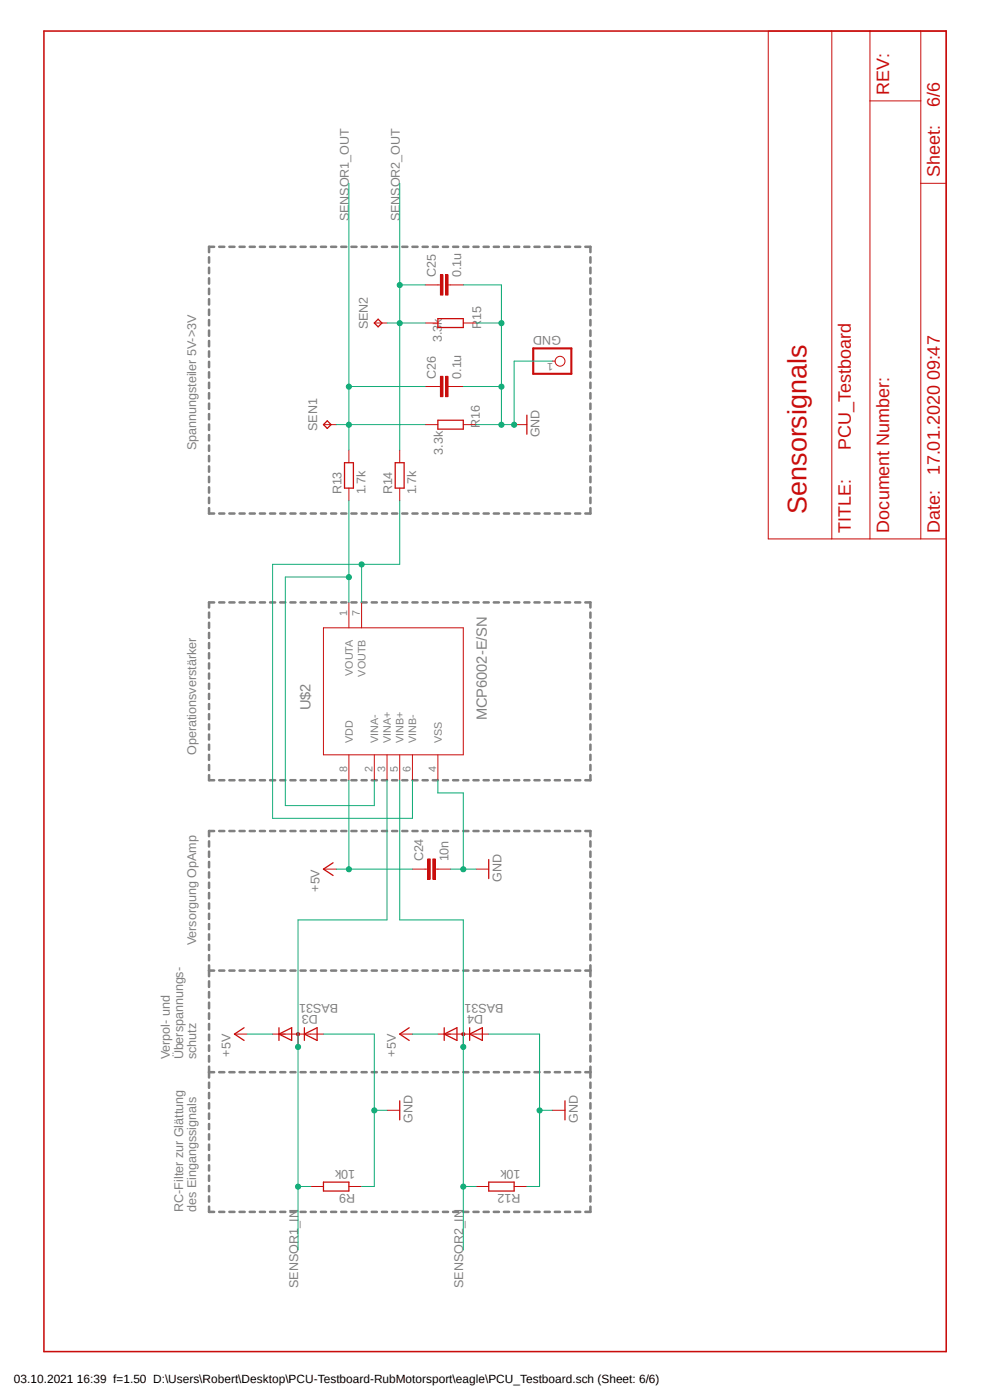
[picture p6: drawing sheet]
<svg xmlns="http://www.w3.org/2000/svg" width="297mm" height="420mm" viewBox="0 0 297 420" stroke-linecap="round" stroke-linejoin="round" font-family="sans-serif">
<path d="M12.7 8.8l271.7 397.5M284.4 8.8l-271.7 397.5" fill="none" stroke="#fff" stroke-width=".3"/>
<g fill="none" stroke="#808080" stroke-width=".76">
<path d="M62.7 77.2v1.6M64.2 74h-1.5v1.6M65.7 74h1.5M68.7 74h1.6M71.8 74h1.5M74.8 74h1.6M77.9 74h1.5M80.9 74h1.6M84 74h1.5M87 74h1.6M90.1 74h1.5M93.1 74h1.6"/>
<path d="M96.2 74h1.5M99.2 74h1.6M102.3 74h1.5M105.3 74h1.5M108.4 74h1.5M111.4 74h1.5M114.5 74h1.5M117.5 74h1.5M120.6 74h1.5M123.6 74h1.5M126.7 74h1.5M129.7 74h1.5"/>
<path d="M132.8 74h1.5M135.8 74h1.5M138.9 74h1.5M141.9 74h1.5M144.9 74h1.6M148 74h1.5M151 74h1.6M154.1 74h1.5M157.1 74h1.6M160.2 74h1.5M163.2 74h1.6M166.3 74h1.5"/>
<path d="M169.3 74h1.6M172.4 74h1.5M175.4 74h1.6v1.6M177 77.2v1.6M62.7 80.3v1.7M62.7 83.5v1.6M62.7 86.6v1.6M62.7 89.7v1.7M62.7 92.9v1.6M62.7 96v1.6M62.7 99.1v1.7M177 80.3v1.7"/>
<path d="M177 83.5v1.6M177 86.6v1.6M177 89.7v1.7M177 92.9v1.6M177 96v1.6M177 99.1v1.7M62.7 102.3v1.6M62.7 105.4v1.6M62.7 108.5v1.7M62.7 111.7v1.6M62.7 114.8v1.6M62.7 117.9v1.6"/>
<path d="M177 102.3v1.6M177 105.4v1.6M177 108.5v1.7M177 111.7v1.6M177 114.8v1.6M177 117.9v1.6M62.7 121.1v1.6M62.7 124.2v1.6M62.7 127.3v1.7M62.7 130.5v1.6M62.7 133.6v1.7M62.7 136.8v1.6"/>
<path d="M62.7 139.9v1.6M177 121.1v1.6M177 124.2v1.6M177 127.3v1.7M177 130.5v1.6M177 133.6v1.7M177 136.8v1.6M177 139.9v1.6M62.7 143v1.7M62.7 146.2v1.6M62.7 149.3v1.6M62.7 152.4v1.7h1.5"/>
<path d="M65.7 154.1h1.5M68.7 154.1h1.6M71.8 154.1h1.5M74.8 154.1h1.6M77.9 154.1h1.5M80.9 154.1h1.6M84 154.1h1.5M87 154.1h1.6M90.1 154.1h1.5M93.1 154.1h1.6M96.2 154.1h1.5M99.2 154.1h1.6"/>
<path d="M102.3 154.1h1.5M105.3 154.1h1.5M108.4 154.1h1.5M111.4 154.1h1.5M114.5 154.1h1.5M117.5 154.1h1.5M120.6 154.1h1.5M123.6 154.1h1.5M126.7 154.1h1.5M129.7 154.1h1.5M132.8 154.1h1.5M135.8 154.1h1.5"/>
<path d="M138.9 154.1h1.5M141.9 154.1h1.5M144.9 154.1h1.6M148 154.1h1.5M151 154.1h1.6M154.1 154.1h1.5M157.1 154.1h1.6M160.2 154.1h1.5M163.2 154.1h1.6M166.3 154.1h1.5M169.3 154.1h1.6M172.4 154.1h1.5"/>
<path d="M177 143v1.7M177 146.2v1.6M177 149.3v1.6M177 152.4v1.7h-1.6M62.7 183.8v1.5M62.7 186.8v1.5M62.7 189.9v1.5M62.7 192.9v1.5M62.7 196v1.5M62.7 199v1.5M64.2 180.7h-1.5v1.5M65.7 180.7h1.5"/>
<path d="M68.7 180.7h1.6M71.8 180.7h1.5M74.8 180.7h1.6M77.9 180.7h1.5M80.9 180.7h1.6M84 180.7h1.5M87 180.7h1.6M90.1 180.7h1.5M93.1 180.7h1.6M96.2 180.7h1.5M99.2 180.7h1.6M102.3 180.7h1.5"/>
<path d="M105.3 180.7h1.5M108.4 180.7h1.5M111.4 180.7h1.5M114.5 180.7h1.5M117.5 180.7h1.5M120.6 180.7h1.5M123.6 180.7h1.5M126.7 180.7h1.5M129.7 180.7h1.5M132.8 180.7h1.5M135.8 180.7h1.5M138.9 180.7h1.5"/>
<path d="M141.9 180.7h1.5M144.9 180.7h1.6M148 180.7h1.5M151 180.7h1.6M154.1 180.7h1.5M157.1 180.7h1.6M160.2 180.7h1.5M163.2 180.7h1.6M166.3 180.7h1.5M169.3 180.7h1.6M172.4 180.7h1.5M175.4 180.7h1.6v1.5"/>
<path d="M177 183.8v1.5M177 186.8v1.5M177 189.9v1.5M177 192.9v1.5M177 196v1.5M177 199v1.5M62.7 202.1v1.5M62.7 205.1v1.5M62.7 208.2v1.5M62.7 211.2v1.5M62.7 214.2v1.6M62.7 217.3v1.5"/>
<path d="M177 202.1v1.5M177 205.1v1.5M177 208.2v1.5M177 211.2v1.5M177 214.2v1.6M177 217.3v1.5M62.7 220.3v1.6M62.7 223.4v1.5M62.7 226.4v1.6M62.7 229.5v1.5M62.7 232.5v1.6h1.5M65.7 234.1h1.5"/>
<path d="M68.7 234.1h1.6M71.8 234.1h1.5M74.8 234.1h1.6M77.9 234.1h1.5M80.9 234.1h1.6M84 234.1h1.5M87 234.1h1.6M90.1 234.1h1.5M93.1 234.1h1.6M96.2 234.1h1.5M99.2 234.1h1.6M102.3 234.1h1.5"/>
<path d="M105.3 234.1h1.5M108.4 234.1h1.5M111.4 234.1h1.5M114.5 234.1h1.5M117.5 234.1h1.5M120.6 234.1h1.5M123.6 234.1h1.5M126.7 234.1h1.5M129.7 234.1h1.5M132.8 234.1h1.5M135.8 234.1h1.5M138.9 234.1h1.5"/>
<path d="M141.9 234.1h1.5M144.9 234.1h1.6M148 234.1h1.5M151 234.1h1.6M154.1 234.1h1.5M157.1 234.1h1.6M160.2 234.1h1.5M163.2 234.1h1.6M166.3 234.1h1.5M169.3 234.1h1.6M172.4 234.1h1.5M177 220.3v1.6"/>
<path d="M177 223.4v1.5M177 226.4v1.6M177 229.5v1.5M177 232.5v1.6h-1.6M62.7 252.4v1.6M62.7 255.5v1.5M62.7 258.6v1.6M64.2 249.3h-1.5v1.6M65.7 249.3h1.5M68.7 249.3h1.6M71.8 249.3h1.5M74.8 249.3h1.6"/>
<path d="M77.9 249.3h1.5M80.9 249.3h1.6M84 249.3h1.5M87 249.3h1.6M90.1 249.3h1.5M93.1 249.3h1.6M96.2 249.3h1.5M99.2 249.3h1.6M102.3 249.3h1.5M105.3 249.3h1.5M108.4 249.3h1.5M111.4 249.3h1.5"/>
<path d="M114.5 249.3h1.5M117.5 249.3h1.5M120.6 249.3h1.5M123.6 249.3h1.5M126.7 249.3h1.5M129.7 249.3h1.5M132.8 249.3h1.5M135.8 249.3h1.5M138.9 249.3h1.5M141.9 249.3h1.5M144.9 249.3h1.6M148 249.3h1.5"/>
<path d="M151 249.3h1.6M154.1 249.3h1.5M157.1 249.3h1.6M160.2 249.3h1.5M163.2 249.3h1.6M166.3 249.3h1.5M169.3 249.3h1.6M172.4 249.3h1.5M175.4 249.3h1.6v1.6M177 252.4v1.6M177 255.5v1.5M177 258.6v1.6"/>
<path d="M62.7 261.7v1.6M62.7 264.8v1.6M62.7 267.9v1.6M62.7 271v1.6M62.7 274.1v1.6M62.7 277.2v1.6M177 261.7v1.6M177 264.8v1.6M177 267.9v1.6M177 271v1.6M177 274.1v1.6M177 277.2v1.6"/>
<path d="M62.7 280.3v1.6M62.7 283.4v1.6M62.7 286.5v1.6M62.7 289.6v3.3M62.7 294.4v1.7M62.7 297.6v1.7M62.7 291.2h1.5M65.7 291.2h1.5M68.7 291.2h1.6M71.8 291.2h1.5M74.8 291.2h1.6M77.9 291.2h1.5"/>
<path d="M80.9 291.2h1.6M84 291.2h1.5M87 291.2h1.6M90.1 291.2h1.5M93.1 291.2h1.6M96.2 291.2h1.5M99.2 291.2h1.6M102.3 291.2h1.5M105.3 291.2h1.5M108.4 291.2h1.5M111.4 291.2h1.5M114.5 291.2h1.5"/>
<path d="M117.5 291.2h1.5M120.6 291.2h1.5M123.6 291.2h1.5M126.7 291.2h1.5M129.7 291.2h1.5M132.8 291.2h1.5M135.8 291.2h1.5M138.9 291.2h1.5M141.9 291.2h1.5M144.9 291.2h1.6M148 291.2h1.5M151 291.2h1.6"/>
<path d="M154.1 291.2h1.5M157.1 291.2h1.6M160.2 291.2h1.5M163.2 291.2h1.6M166.3 291.2h1.5M169.3 291.2h1.6M172.4 291.2h1.5M175.4 291.2h1.6M177 280.3v1.6M177 283.4v1.6M177 286.5v1.6M177 289.6v3.3"/>
<path d="M177 294.4v1.7M177 297.6v1.7M62.7 300.8v1.7M62.7 304v1.6M62.7 307.2v1.7M62.7 310.4v1.7M62.7 313.6v1.7M62.7 316.8v1.7M62.7 320v3.3M177 300.8v1.7M177 304v1.6M177 307.2v1.7"/>
<path d="M177 310.4v1.7M177 313.6v1.7M177 316.8v1.7M177 320v3.3M62.7 324.8v1.5M62.7 327.9v1.5M62.7 331v1.5M62.7 334.1v1.6M62.7 337.2v1.6M62.7 321.6h1.5M65.7 321.6h1.5M68.7 321.6h1.6"/>
<path d="M71.8 321.6h1.5M74.8 321.6h1.6M77.9 321.6h1.5M80.9 321.6h1.6M84 321.6h1.5M87 321.6h1.6M90.1 321.6h1.5M93.1 321.6h1.6M96.2 321.6h1.5M99.2 321.6h1.6M102.3 321.6h1.5M105.3 321.6h1.5"/>
<path d="M108.4 321.6h1.5M111.4 321.6h1.5M114.5 321.6h1.5M117.5 321.6h1.5M120.6 321.6h1.5M123.6 321.6h1.5M126.7 321.6h1.5M129.7 321.6h1.5M132.8 321.6h1.5M135.8 321.6h1.5M138.9 321.6h1.5M141.9 321.6h1.5"/>
<path d="M144.9 321.6h1.6M148 321.6h1.5M151 321.6h1.6M154.1 321.6h1.5M157.1 321.6h1.6M160.2 321.6h1.5M163.2 321.6h1.6M166.3 321.6h1.5M169.3 321.6h1.6M172.4 321.6h1.5M175.4 321.6h1.6M177 324.8v1.5"/>
<path d="M177 327.9v1.5M177 331v1.5M177 334.1v1.6M177 337.2v1.6M62.7 340.3v1.5M62.7 343.4v1.6M62.7 346.5v1.6M62.7 349.6v1.6M62.7 352.7v1.5M62.7 355.8v1.6M62.7 358.9v1.6M177 340.3v1.5"/>
<path d="M177 343.4v1.6M177 346.5v1.6M177 349.6v1.6M177 352.7v1.5M177 355.8v1.6M177 358.9v1.6M62.7 362v1.6h1.5M65.7 363.6h1.5M68.7 363.6h1.6M71.8 363.6h1.5M74.8 363.6h1.6M77.9 363.6h1.5"/>
<path d="M80.9 363.6h1.6M84 363.6h1.5M87 363.6h1.6M90.1 363.6h1.5M93.1 363.6h1.6M96.2 363.6h1.5M99.2 363.6h1.6M102.3 363.6h1.5M105.3 363.6h1.5M108.4 363.6h1.5M111.4 363.6h1.5M114.5 363.6h1.5"/>
<path d="M117.5 363.6h1.5M120.6 363.6h1.5M123.6 363.6h1.5M126.7 363.6h1.5M129.7 363.6h1.5M132.8 363.6h1.5M135.8 363.6h1.5M138.9 363.6h1.5M141.9 363.6h1.5M144.9 363.6h1.6M148 363.6h1.5M151 363.6h1.6"/>
<path d="M154.1 363.6h1.5M157.1 363.6h1.6M160.2 363.6h1.5M163.2 363.6h1.6M166.3 363.6h1.5M169.3 363.6h1.6M172.4 363.6h1.5M177 362v1.6h-1.6"/>
</g>
<path d="M13.2 9.3h270.4v396.2h-270.4z" fill="none" stroke="#c90d0c" stroke-width=".47"/>
<g fill="none" stroke="#c90d0c" stroke-width=".3">
<path d="M230.3 9.3h53.3v152.4h-53.3zM249.3 9.3v152.4M260.7 9.3v152.4M276 9.3v152.4M260.7 30.3h15.3M276 55h7.6M96.9 188.3h42v38.1h-42zM104.6 180.7v7.6M108.4 180.7v7.6M104.6 226.4v7.7M112.2 226.4v7.7M116 226.4v7.7"/>
<path d="M119.8 226.4v7.7M123.6 226.4v7.7M131.2 226.4v7.7M70.3 310.2h3.8M116 333.1h3.8"/>
</g>
<path d="M73.2 308.3l-2.9 1.9 2.9 1.9M119.8 330.2v5.8" fill="none" stroke="#c90d0c" stroke-width=".38"/>
<path d="M89 309.9h.7l.1 .3-.1 .4h-.7l-.2-.4z" fill-rule="evenodd" fill="#c90d0c"/>
<path d="M96.9 127.4h3.9M81.7 310.2h15.2M89 309.9h.7l.1 .3-.1 .4h-.7l-.2-.4zM89.3 310.2v3.8M119.8 310.2h3.8M165.5 333.1h3.8M93.1 355.9h3.8M104.6 355.9h3.8" fill="none" stroke="#c90d0c" stroke-width=".3"/>
<path d="M98.1 126.2l1.1 1.2-1.1 1.1-1.2-1.1zM83.6 310.2l3.8-1.9v3.8zM83.6 308.3v3.8M91.2 310.2l3.8-1.9v3.8zM91.2 308.3v3.8M122.6 308.3l-2.8 1.9 2.8 1.9M169.3 330.2v5.8M96.9 354.6h7.7v2.7h-7.7z" fill="none" stroke="#c90d0c" stroke-width=".38"/>
<path d="M138.5 309.9h.7l.2 .3-.2 .4h-.7l-.2-.4z" fill-rule="evenodd" fill="#c90d0c"/>
<path d="M96.9 260.7h3.9M127.4 260.7h.8M130.5 260.7h.7M131.2 310.2h15.3M138.5 309.9h.7l.2 .3-.2 .4h-.7l-.2-.4zM138.9 310.2v3.8M142.7 355.9h3.8M154.1 355.9h3.8" fill="none" stroke="#c90d0c" stroke-width=".3"/>
<path d="M99.8 258.8l-2.9 1.9 2.9 1.9M133.1 310.2l3.8-1.9v3.8zM133.1 308.3v3.8M140.8 310.2l3.8-1.9v3.8zM140.8 308.3v3.8M146.5 354.6h7.6v2.7h-7.6z" fill="none" stroke="#c90d0c" stroke-width=".38"/>
<path d="M129.7 257.7h.8v6.1h-.8z" fill-rule="evenodd" fill="#c90d0c"/>
<path d="M129.7 257.7h.8v6.1h-.8z" fill="none" stroke="#c90d0c" stroke-width=".3"/>
<path d="M128.2 257.7h.7v6.1h-.7z" fill-rule="evenodd" fill="#c90d0c"/>
<g fill="none" stroke="#c90d0c" stroke-width=".3">
<path d="M127.4 96.9h3.8M131.2 85.5h.8M134.3 85.5h.7M138.9 96.9h3.8M104.6 135v3.8M119.8 135v3.8M127.4 127.4h3.8M138.9 127.4h3.8M104.6 146.4v3.8M119.8 146.4v3.8M128.2 257.7h.7v6.1h-.7zM123.6 260.7h3.8"/>
<path d="M131.2 260.7h3.8M142.7 260.7h3.8"/>
</g>
<path d="M131.2 95.6h7.7v2.7h-7.7zM103.3 138.8h2.6v7.6h-2.6zM118.4 138.8h2.7v7.6h-2.7zM131.2 126.1h7.7v2.6h-7.7zM146.5 257.9v5.7" fill="none" stroke="#c90d0c" stroke-width=".38"/>
<path d="M133.5 82.4h.8v6.1h-.8z" fill-rule="evenodd" fill="#c90d0c"/>
<path d="M133.5 82.4h.8v6.1h-.8z" fill="none" stroke="#c90d0c" stroke-width=".3"/>
<path d="M132 82.4h.8v6.1h-.8z" fill-rule="evenodd" fill="#c90d0c"/>
<path d="M127.4 85.5h3.8M132 82.4h.8v6.1h-.8zM135 85.5h3.9M131.2 116h.8M134.3 116h.7" fill="none" stroke="#c90d0c" stroke-width=".3"/>
<path d="M133.5 112.9h.8v6.1h-.8z" fill-rule="evenodd" fill="#c90d0c"/>
<path d="M133.5 112.9h.8v6.1h-.8z" fill="none" stroke="#c90d0c" stroke-width=".3"/>
<path d="M132 112.9h.8v6.1h-.8z" fill-rule="evenodd" fill="#c90d0c"/>
<g fill="none" stroke="#c90d0c" stroke-width=".3">
<path d="M112.2 96.9h3.8M127.4 116h3.8M132 112.9h.8v6.1h-.8zM135 116h3.9M165.5 108.3h.9M154.1 127.4h3.8"/>
<circle cx="167.9" cy="108.4" r="1.48"/>
</g>
<path d="M112.2 96.9l1.1-1.1 1.2 1.1-1.2 1.1zM157.9 124.5v5.8" fill="none" stroke="#c90d0c" stroke-width=".38"/>
<path d="M159.8 104.5h11.4v7.6h-11.4z" fill="none" stroke="#c90d0c" stroke-width=".64"/>
<path d="M116 234.1v41.9h-26.7v99M89.3 355.9h3.8" fill="none" stroke="#0dab76" stroke-width=".3"/>
<circle cx="89.3" cy="356" r=".76" fill="#0dab76"/>
<circle cx="89.3" cy="356" r=".76" fill="none" stroke="#0dab76" stroke-width=".3"/>
<circle cx="89.3" cy="314.1" r=".76" fill="#0dab76"/>
<g fill="none" stroke="#0dab76" stroke-width=".3">
<path d="M104.6 234.1v26.6M100.8 260.7h22.8M74.1 310.2h7.6M123.6 310.2h7.6"/>
<circle cx="89.3" cy="314.1" r=".76"/>
</g>
<circle cx="104.6" cy="260.8" r=".76" fill="#0dab76"/>
<g fill="none" stroke="#0dab76" stroke-width=".3">
<path d="M116 333.1h-3.8v22.8h-3.8"/>
<circle cx="104.6" cy="260.8" r=".76"/>
</g>
<circle cx="112.2" cy="333.1" r=".76" fill="#0dab76"/>
<g fill="none" stroke="#0dab76" stroke-width=".3">
<path d="M96.9 310.2h15.3v22.9M165.5 333.1h-3.8v22.8h-3.8"/>
<circle cx="112.2" cy="333.1" r=".76"/>
</g>
<circle cx="161.7" cy="333.1" r=".76" fill="#0dab76"/>
<g fill="none" stroke="#0dab76" stroke-width=".3">
<path d="M138.9 237.9v22.8M135 260.7h7.7M146.5 310.2h15.2v22.9"/>
<circle cx="161.7" cy="333.1" r=".76"/>
</g>
<circle cx="138.9" cy="260.8" r=".76" fill="#0dab76"/>
<g fill="none" stroke="#0dab76" stroke-width=".3">
<path d="M150.3 96.9v30.5h-7.6M138.9 116h11.4M131.2 234.1v3.8h7.7"/>
<circle cx="138.9" cy="260.8" r=".76"/>
</g>
<circle cx="150.3" cy="116" r=".76" fill="#0dab76"/>
<g fill="none" stroke="#0dab76" stroke-width=".3">
<path d="M138.9 85.5h11.4v11.4h-7.6"/>
<circle cx="150.3" cy="116" r=".76"/>
</g>
<circle cx="150.3" cy="96.9" r=".76" fill="#0dab76"/>
<g fill="none" stroke="#0dab76" stroke-width=".3">
<path d="M150.3 127.4h3.8"/>
<circle cx="150.3" cy="96.9" r=".76"/>
</g>
<circle cx="150.3" cy="127.4" r=".76" fill="#0dab76"/>
<g fill="none" stroke="#0dab76" stroke-width=".3">
<path d="M154.1 108.3v19.1"/>
<circle cx="150.3" cy="127.4" r=".76"/>
</g>
<circle cx="154.1" cy="127.4" r=".76" fill="#0dab76"/>
<g fill="none" stroke="#0dab76" stroke-width=".3">
<path d="M154.1 108.3h11.4M104.6 150.2v30.5M104.6 173.1h-19.1v68.6h26.7v-7.6"/>
<circle cx="154.1" cy="127.4" r=".76"/>
</g>
<circle cx="104.6" cy="173.1" r=".76" fill="#0dab76"/>
<g fill="none" stroke="#0dab76" stroke-width=".3">
<path d="M108.4 169.3v11.4M119.8 169.3h-38.1v76.2h41.9v-11.4"/>
<circle cx="104.6" cy="173.1" r=".76"/>
</g>
<circle cx="108.4" cy="169.3" r=".76" fill="#0dab76"/>
<g fill="none" stroke="#0dab76" stroke-width=".3">
<path d="M119.8 150.2v19.1M119.8 234.1v41.9h19.1v99M138.9 355.9h3.8"/>
<circle cx="108.4" cy="169.3" r=".76"/>
</g>
<circle cx="138.9" cy="356" r=".76" fill="#0dab76"/>
<circle cx="138.9" cy="356" r=".76" fill="none" stroke="#0dab76" stroke-width=".3"/>
<circle cx="138.9" cy="314.1" r=".76" fill="#0dab76"/>
<g fill="none" stroke="#0dab76" stroke-width=".3">
<path d="M119.8 55v80M119.8 96.9h7.6"/>
<circle cx="138.9" cy="314.1" r=".76"/>
</g>
<circle cx="119.8" cy="96.9" r=".76" fill="#0dab76"/>
<g fill="none" stroke="#0dab76" stroke-width=".3">
<path d="M119.8 85.5h7.6"/>
<circle cx="119.8" cy="96.9" r=".76"/>
</g>
<circle cx="119.8" cy="85.5" r=".76" fill="#0dab76"/>
<g fill="none" stroke="#0dab76" stroke-width=".3">
<path d="M104.6 55v80M116 96.9h3.8M104.6 127.4h22.8"/>
<circle cx="119.8" cy="85.5" r=".76"/>
</g>
<circle cx="104.6" cy="127.4" r=".76" fill="#0dab76"/>
<g fill="none" stroke="#0dab76" stroke-width=".3">
<path d="M104.6 116h22.8"/>
<circle cx="104.6" cy="127.4" r=".76"/>
</g>
<circle cx="104.6" cy="116" r=".76" fill="#0dab76"/>
<g fill="none" stroke="#0dab76" stroke-width=".3">
<path d="M100.8 127.4h3.8"/>
<circle cx="104.6" cy="116" r=".76"/>
</g>
<text font-size="8" fill="#c90d0c" x="241.7" y="154" transform="rotate(-90 241.7 154)">Sensorsignals</text>
<g font-size="5.4" fill="#c90d0c">
<text x="266.4" y="28.4" transform="rotate(-90 266.4 28.4)">REV:</text>
<text x="281.7" y="32.2" transform="rotate(-90 281.7 32.2)">6/6</text>
<text x="281.7" y="53.1" transform="rotate(-90 281.7 53.1)">Sheet:</text>
<text x="255" y="135" transform="rotate(-90 255 135)">PCU_Testboard</text>
<text x="281.7" y="142.6" transform="rotate(-90 281.7 142.6)">17.01.2020 09:47</text>
<text x="255" y="159.8" transform="rotate(-90 255 159.8)">TITLE:</text>
<text x="266.4" y="159.8" transform="rotate(-90 266.4 159.8)">Document Number:</text>
<text x="281.7" y="159.8" transform="rotate(-90 281.7 159.8)">Date:</text>
</g>
<g font-size="4.4" fill="#808080">
<text x="93" y="213.1" transform="rotate(-90 93 213.1)">U$2</text>
<text x="145.9" y="216.1" transform="rotate(-90 145.9 216.1)">MCP6002-E/SN</text>
</g>
<g font-size="3.8" fill="#808080">
<text x="104.6" y="66.4" transform="rotate(-90 104.6 66.4)">SENSOR1_OUT</text>
<text x="119.8" y="66.4" transform="rotate(-90 119.8 66.4)">SENSOR2_OUT</text>
<text x="130.6" y="83.2" transform="rotate(-90 130.6 83.2)">C25</text>
<text x="138.3" y="83.2" transform="rotate(-90 138.3 83.2)">0.1u</text>
<text x="110.3" y="98.8" transform="rotate(-90 110.3 98.8)">SEN2</text>
<text x="144.2" y="98.8" transform="rotate(-90 144.2 98.8)">R15</text>
<text x="168.1" y="100.9" transform="rotate(-180 168.1 100.9)">GND</text>
<text x="132.4" y="102.6" transform="rotate(-90 132.4 102.6)">3.3k</text>
<text x="130.6" y="113.7" transform="rotate(-90 130.6 113.7)">C26</text>
<text x="138.3" y="113.7" transform="rotate(-90 138.3 113.7)">0.1u</text>
<text x="95" y="129.3" transform="rotate(-90 95 129.3)">SEN1</text>
<text x="143.8" y="128.5" transform="rotate(-90 143.8 128.5)">R16</text>
<text x="161.7" y="131.2" transform="rotate(-90 161.7 131.2)">GND</text>
<text x="58.8" y="135" transform="rotate(-90 58.8 135)">Spannungsteiler 5V-&gt;3V</text>
<text x="132.8" y="136.4" transform="rotate(-90 132.8 136.4)">3.3k</text>
<text x="102.3" y="148.3" transform="rotate(-90 102.3 148.3)">R13</text>
<text x="109.5" y="148.3" transform="rotate(-90 109.5 148.3)">1.7k</text>
<text x="117.6" y="148.3" transform="rotate(-90 117.6 148.3)">R14</text>
<text x="124.8" y="148.3" transform="rotate(-90 124.8 148.3)">1.7k</text>
<text x="58.8" y="226.4" transform="rotate(-90 58.8 226.4)">Operationsverstärker</text>
<text x="126.8" y="258.4" transform="rotate(-90 126.8 258.4)">C24</text>
<text x="134.4" y="258.4" transform="rotate(-90 134.4 258.4)">10n</text>
<text x="95.8" y="267.5" transform="rotate(-90 95.8 267.5)">+5V</text>
<text x="150.3" y="264.5" transform="rotate(-90 150.3 264.5)">GND</text>
<text x="58.8" y="283.6" transform="rotate(-90 58.8 283.6)">Versorgung OpAmp</text>
<text x="95.2" y="304.5" transform="rotate(-180 95.2 304.5)">D3</text>
<text x="101.3" y="301.3" transform="rotate(-180 101.3 301.3)">BAS31</text>
<text x="144.8" y="304.5" transform="rotate(-180 144.8 304.5)">D4</text>
<text x="150.9" y="301.3" transform="rotate(-180 150.9 301.3)">BAS31</text>
<text x="50.9" y="317.8" transform="rotate(-90 50.9 317.8)">Verpol- und</text>
<text x="54.9" y="317.8" transform="rotate(-90 54.9 317.8)">Überspannungs-</text>
<text x="58.8" y="317.8" transform="rotate(-90 58.8 317.8)">schutz</text>
<text x="69.1" y="317" transform="rotate(-90 69.1 317)">+5V</text>
<text x="118.7" y="317" transform="rotate(-90 118.7 317)">+5V</text>
<text x="123.6" y="336.9" transform="rotate(-90 123.6 336.9)">GND</text>
<text x="173.1" y="336.9" transform="rotate(-90 173.1 336.9)">GND</text>
<text x="106.5" y="351" transform="rotate(-180 106.5 351)">10k</text>
<text x="156" y="351" transform="rotate(-180 156 351)">10k</text>
<text x="106.5" y="358.2" transform="rotate(-180 106.5 358.2)">R9</text>
<text x="156" y="358.2" transform="rotate(-180 156 358.2)">R12</text>
<text x="54.9" y="363.6" transform="rotate(-90 54.9 363.6)">RC-Filter zur Glättung</text>
<text x="58.8" y="363.6" transform="rotate(-90 58.8 363.6)">des Eingangssignals</text>
<text x="89.3" y="386.4" transform="rotate(-90 89.3 386.4)">SENSOR1_IN</text>
<text x="138.9" y="386.4" transform="rotate(-90 138.9 386.4)">SENSOR2_IN</text>
</g>
<text font-size="3.6" x="4.2" y="415">03.10.2021 16:39 f=1.50 D:\Users\Robert\Desktop\PCU-Testboard-RubMotorsport\eagle\PCU_Testboard.sch (Sheet: 6/6)</text>
<g font-size="3.2" fill="#808080">
<text x="165.8" y="108.9" transform="rotate(-180 165.8 108.9)">1</text>
<text x="104.1" y="184.8" transform="rotate(-90 104.1 184.8)">1</text>
<text x="107.8" y="184.8" transform="rotate(-90 107.8 184.8)">7</text>
<text x="105.7" y="202.7" transform="rotate(-90 105.7 202.7)">VOUTA</text>
<text x="109.5" y="203" transform="rotate(-90 109.5 203)">VOUTB</text>
<text x="105.7" y="222.9" transform="rotate(-90 105.7 222.9)">VDD</text>
<text x="113.3" y="222.9" transform="rotate(-90 113.3 222.9)">VINA-</text>
<text x="117.1" y="222.9" transform="rotate(-90 117.1 222.9)">VINA+</text>
<text x="120.9" y="222.9" transform="rotate(-90 120.9 222.9)">VINB+</text>
<text x="124.8" y="222.9" transform="rotate(-90 124.8 222.9)">VINB-</text>
<text x="132.4" y="222.9" transform="rotate(-90 132.4 222.9)">VSS</text>
<text x="104.1" y="231.7" transform="rotate(-90 104.1 231.7)">8</text>
<text x="111.6" y="231.7" transform="rotate(-90 111.6 231.7)">2</text>
<text x="115.4" y="231.7" transform="rotate(-90 115.4 231.7)">3</text>
<text x="119.3" y="231.7" transform="rotate(-90 119.3 231.7)">5</text>
<text x="123.1" y="231.7" transform="rotate(-90 123.1 231.7)">6</text>
<text x="130.7" y="231.7" transform="rotate(-90 130.7 231.7)">4</text>
</g>
</svg>
